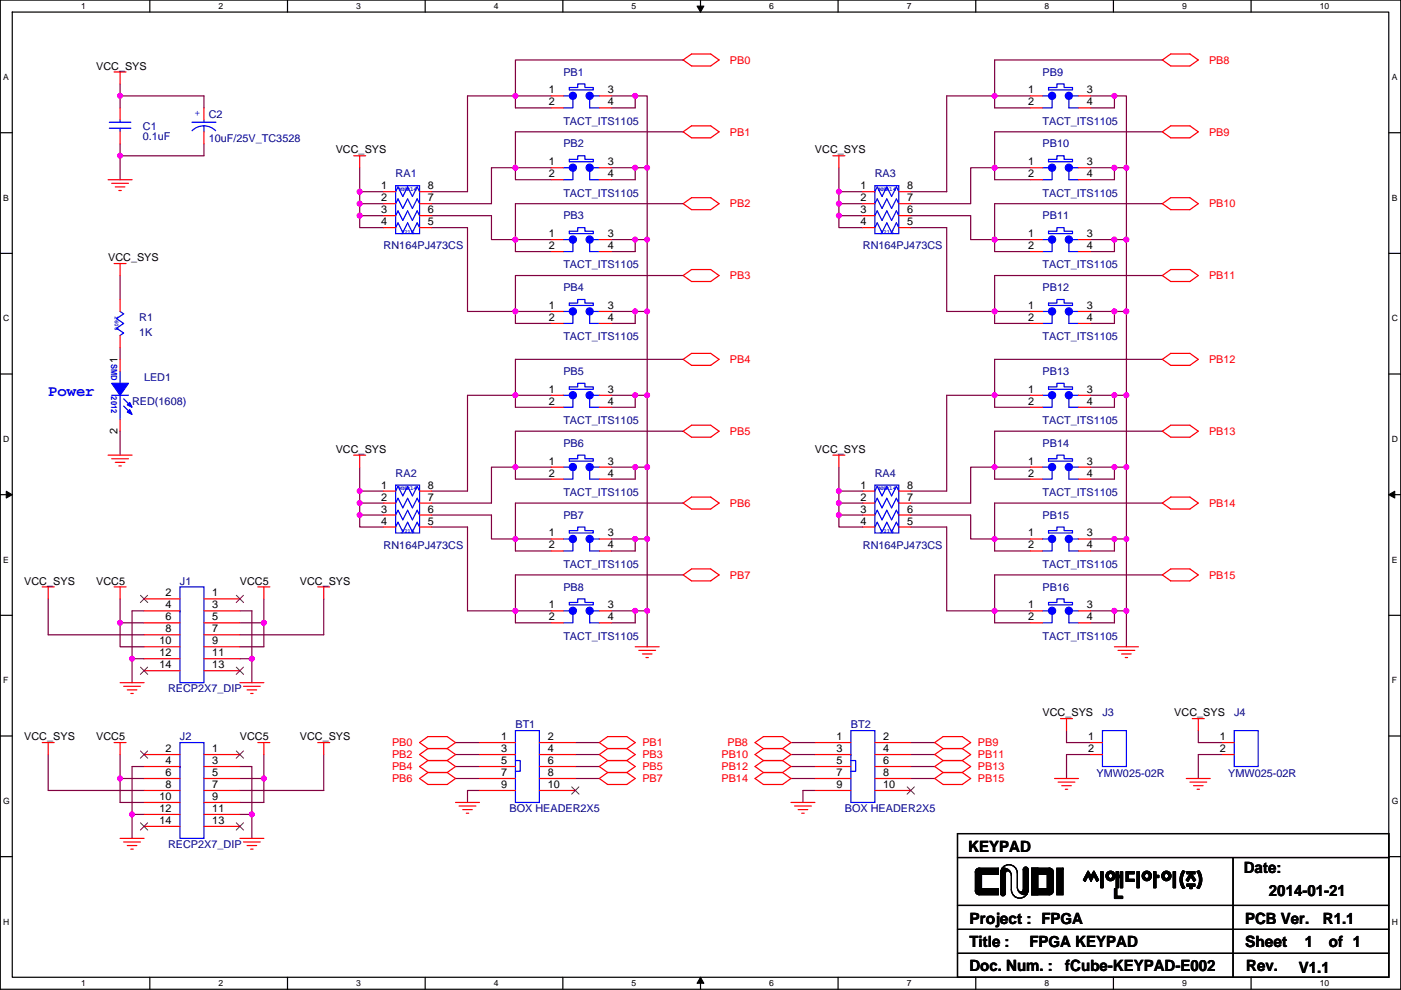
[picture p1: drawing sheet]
<svg xmlns="http://www.w3.org/2000/svg" width="297mm" height="210mm" viewBox="0 0 297 210" stroke-linecap="round" stroke-linejoin="round" font-family="sans-serif">
<path d="M.1 0h296.9v209.8h-296.9zM2.6 2.6h291.8v204.7h-291.8z" fill="none" stroke="#000" stroke-width=".25"/>
<g fill="#fff">
<path d="M17.2 .3h1v2h-1z"/>
<path d="M17.2 207.5h1v2.1h-1z"/>
</g>
<path d="M31.8 0v2.6M31.8 207.3v2.5" fill="none" stroke="#000" stroke-width=".25"/>
<g fill="#fff">
<path d="M46.4 .3h.9v2h-.9z"/>
<path d="M46.4 207.5h.9v2.1h-.9z"/>
</g>
<path d="M61 0v2.6M61 207.3v2.5" fill="none" stroke="#000" stroke-width=".25"/>
<g fill="#fff">
<path d="M75.5 .3h1v2h-1z"/>
<path d="M75.5 207.5h1v2.1h-1z"/>
</g>
<path d="M90.1 0v2.6M90.1 207.3v2.5" fill="none" stroke="#000" stroke-width=".25"/>
<g fill="#fff">
<path d="M104.7 .3h1v2h-1z"/>
<path d="M104.7 207.5h1v2.1h-1z"/>
</g>
<path d="M119.3 0v2.6M119.3 207.3v2.5" fill="none" stroke="#000" stroke-width=".25"/>
<g fill="#fff">
<path d="M133.9 .3h1v2h-1z"/>
<path d="M133.9 207.5h1v2.1h-1z"/>
</g>
<path d="M148.5 0v2.6M148.5 207.3v2.5" fill="none" stroke="#000" stroke-width=".25"/>
<path d="M147.8 1.3h1.4l-.7 1.3zM148.5 207.3l.7 1.3h-1.4z" fill="#000" stroke="#000" stroke-width=".21"/>
<g fill="#fff">
<path d="M163.1 .3h1v2h-1z"/>
<path d="M163.1 207.5h1v2.1h-1z"/>
</g>
<path d="M177.7 0v2.6M177.7 207.3v2.5" fill="none" stroke="#000" stroke-width=".25"/>
<g fill="#fff">
<path d="M192.3 .3h1v2h-1z"/>
<path d="M192.3 207.5h1v2.1h-1z"/>
</g>
<path d="M206.9 0v2.6M206.9 207.3v2.5" fill="none" stroke="#000" stroke-width=".25"/>
<g fill="#fff">
<path d="M221.5 .3h1v2h-1z"/>
<path d="M221.5 207.5h1v2.1h-1z"/>
</g>
<path d="M236.1 0v2.6M236.1 207.3v2.5" fill="none" stroke="#000" stroke-width=".25"/>
<g fill="#fff">
<path d="M250.7 .3h.9v2h-.9z"/>
<path d="M250.7 207.5h.9v2.1h-.9z"/>
</g>
<path d="M265.3 0v2.6M265.3 207.3v2.5" fill="none" stroke="#000" stroke-width=".25"/>
<g fill="#fff">
<path d="M279.8 .3h2v2h-2z"/>
<path d="M279.8 207.5h2v2.1h-2z"/>
<path d="M.7 15.3h1.2v2.1h-1.2z"/>
<path d="M295.1 15.3h1.2v2.1h-1.2z"/>
<path d="M.7 40.9h1.2v2.1h-1.2z"/>
<path d="M295.1 40.9h1.2v2.1h-1.2z"/>
</g>
<path d="M.1 28.2h2.5M294.4 28.2h2.6" fill="none" stroke="#000" stroke-width=".25"/>
<g fill="#fff">
<path d="M.7 66.5h1.3v2.1h-1.3z"/>
<path d="M295.1 66.5h1.3v2.1h-1.3z"/>
</g>
<path d="M.1 53.7h2.5M294.4 53.7h2.6" fill="none" stroke="#000" stroke-width=".25"/>
<g fill="#fff">
<path d="M.7 92.1h1.3v2h-1.3z"/>
<path d="M295.1 92.1h1.3v2h-1.3z"/>
</g>
<path d="M.1 79.3h2.5M294.4 79.3h2.6" fill="none" stroke="#000" stroke-width=".25"/>
<g fill="#fff">
<path d="M.7 117.7h1.2v2h-1.2z"/>
<path d="M295.1 117.7h1.2v2h-1.2z"/>
</g>
<path d="M.1 104.9h2.5M294.4 104.9h2.6" fill="none" stroke="#000" stroke-width=".25"/>
<path d="M1.3 104.2l1.3 .7-1.3 .7zM294.4 104.9l1.3-.7v1.4z" fill="#000" stroke="#000" stroke-width=".21"/>
<g fill="#fff">
<path d="M.7 143.3h1.1v2h-1.1z"/>
<path d="M295.1 143.3h1.1v2h-1.1z"/>
</g>
<path d="M.1 130.5h2.5M294.4 130.5h2.6" fill="none" stroke="#000" stroke-width=".25"/>
<g fill="#fff">
<path d="M.7 168.9h1.4v2h-1.4z"/>
<path d="M295.1 168.9h1.4v2h-1.4z"/>
</g>
<path d="M.1 156.1h2.5M294.4 156.1h2.6" fill="none" stroke="#000" stroke-width=".25"/>
<g fill="#fff">
<path d="M.7 194.5h1.3v2h-1.3z"/>
<path d="M295.1 194.5h1.3v2h-1.3z"/>
</g>
<g fill="none" stroke="#000" stroke-width=".25">
<path d="M203 176.8h91.4v30.5h-91.4zM.1 181.7h2.5M203 192h91.4M203 197.1h91.4M203 181.9h91.4M212.2 185.2a1.77 1.77 0 0 1 1.7-1.8 1.77 1.77 0 0 1 1.8 1.8M212.4 184.2a1.55 1.55 0 0 1 2 1.5M214.1 185l-.1-.2a.49 .49 0 0 0-.5-.1 .49 .49 0 0 0-.3 .5M214.4 185.7v3M214.4 188.7a1.77 1.77 0 0 0 1.8 1.8 1.77 1.77 0 0 0 1.8-1.8M215.7 185.2v3a1.5 1.5 0 0 0 2 1.5M217 188.7a.5 .5 0 0 1-.4 .5 .5 .5 0 0 1-.6-.2"/>
<path d="M261.4 181.9v25.4M294.4 181.7h2.6M203 202.2h91.4"/>
</g>
<g fill="none" stroke="#800040" stroke-width=".25">
<path d="M25.5 17.8v2.5M144.8 12.7h-35.5v7.6h-10.2v20.4h-7.6M246.4 12.7h-35.5v7.6M25.5 20.3h17.7v2.6M25.5 20.3v2.6M25.5 30.5v7.6M43.2 30.5v2.5h-17.7M76.3 35.6v5.1M109.3 35.6h-5.1v7.6h-12.7M109.3 35.6h7.6M109.3 35.6v2.5h7.6M116.9 20.3h-7.6v2.6h7.6"/>
<path d="M129.6 20.3h5.1M129.6 35.6h5.1M134.7 20.3h2.5v15.3M134.7 20.3v2.6h-5.1M134.7 35.6v2.5h-5.1M134.7 35.6h2.5v15.2M144.8 28h-35.5v7.6M177.9 35.6v5.1h5M210.9 20.3h7.6M210.9 35.6h7.6M210.9 35.6v2.5h7.6M210.9 20.3v2.6h7.6"/>
<path d="M210.9 35.6h-5.1v7.6h-12.7M210.9 20.3h-10.2v20.4h-7.6M231.2 35.6h5.1M231.2 20.3h5.1M236.3 35.6v2.5h-5.1M236.3 20.3v2.6h-5.1M236.3 20.3h2.5v15.3M236.3 35.6h2.5M238.8 35.6v15.2M246.4 28h-35.5v7.6M25.5 58.4v5.1M76.3 40.7h5"/>
<path d="M76.3 43.2h5M76.3 45.7h5M76.3 45.7v2.6h5M76.3 40.7v2.5M76.3 43.2v2.5M91.5 45.7h12.7v5.1h5.1M91.5 48.3h7.6v17.8h10.2M109.3 50.8v2.6h7.6M109.3 50.8h7.6M129.6 50.8h5.1M134.7 50.8v2.6h-5.1M134.7 50.8h2.5"/>
<path d="M137.2 50.8v15.3M144.8 43.2h-35.5v7.6M144.8 58.4h-35.5v7.7M177.9 45.7h5M177.9 40.7v2.5h5M177.9 45.7v2.6h5M177.9 43.2v2.5M193.1 45.7h12.7v5.1h5.1M193.1 48.3h7.6v17.8h10.2M210.9 50.8h7.6M210.9 50.8v2.6h7.6M231.2 50.8h5.1"/>
<path d="M236.3 50.8v2.6h-5.1M236.3 50.8h2.5v15.3M246.4 43.2h-35.5v7.6M246.4 58.4h-35.5v7.7M25.5 73.7v2.5M109.3 66.1v2.5h7.6M109.3 66.1h7.6M129.6 66.1h5.1M134.7 66.1v2.5h-5.1M134.7 66.1h2.5v17.7M144.8 76.2h-35.5v7.6M210.9 66.1h7.6"/>
<path d="M210.9 66.1v2.5h7.6M231.2 66.1h5.1M236.3 66.1v2.5h-5.1M236.3 66.1h2.5M238.8 66.1v17.7M246.4 76.2h-35.5v7.6M25.5 91.5v5M76.3 99.1v5.1M109.3 99.1v2.5h7.6M109.3 83.8v2.6h7.6M109.3 83.8h7.6M109.3 99.1h7.6"/>
<path d="M109.3 99.1h-5.1v7.6h-12.7M109.3 83.8h-10.2v20.4h-7.6M129.6 99.1h5.1M129.6 83.8h5.1M134.7 99.1v2.5h-5.1M134.7 83.8v2.6h-5.1M134.7 99.1h2.5M134.7 83.8h2.5v15.3M137.2 99.1v15.2M144.8 91.5h-35.5v7.6M177.9 99.1v5.1h5M210.9 99.1h7.6"/>
<path d="M210.9 83.8v2.6h7.6M210.9 99.1v2.5h7.6M210.9 83.8h7.6M210.9 99.1h-5.1v7.6h-12.7M210.9 83.8h-10.2v20.4h-7.6M231.2 83.8h5.1M231.2 99.1h5.1M236.3 99.1v2.5h-5.1M236.3 83.8v2.6h-5.1M236.3 99.1h2.5M236.3 83.8h2.5v15.3M238.8 99.1v15.2"/>
<path d="M246.4 91.5h-35.5v7.6M76.3 104.2v2.5h5M76.3 106.7v2.5h5M76.3 109.2v2.6h5M76.3 104.2h5M91.5 109.2h12.7v5.1h5.1M91.5 111.8h7.6v17.8h10.2M109.3 114.3v2.6h7.6M109.3 114.3h7.6M129.6 114.3h5.1M134.7 114.3v2.6h-5.1M134.7 114.3h2.5v15.3"/>
<path d="M144.8 106.7h-35.5v7.6M177.9 104.2v2.5h5M177.9 106.7v2.5h5M177.9 109.2v2.6h5M193.1 109.2h12.7v5.1h5.1M193.1 111.8h7.6v17.8h10.2M210.9 114.3v2.6h7.6M210.9 114.3h7.6M231.2 114.3h5.1M236.3 114.3v2.6h-5.1M236.3 114.3h2.5v15.3M246.4 106.7h-35.5v7.6"/>
<path d="M10.2 127v7.6h20.3M25.5 127v5.1h5M25.5 132.1v5.1h5M28 139.7h2.5M28 139.7v5.1M30.5 129.6h-2.5v10.1M50.9 132.1h5M50.9 129.6h2.5v10.1M50.9 139.7h2.5M53.4 139.7v5.1M55.9 132.1v5.1h-5M55.9 127v5.1"/>
<path d="M68.6 127v7.6h-17.7M109.3 129.6v2.5h7.6M109.3 129.6h7.6M129.6 129.6h5.1M134.7 129.6v2.5h-5.1M134.7 129.6h2.5v7.6M144.8 121.9h-35.5v7.7M210.9 129.6v2.5h7.6M210.9 129.6h7.6M231.2 129.6h5.1M236.3 129.6v2.5h-5.1M236.3 129.6h2.5v7.6"/>
<path d="M246.4 121.9h-35.5v7.7M96.6 157.5h5.1M122 157.5h5.1M167.7 157.5h5.1M193.1 157.5h5.1M226.1 155v2.5h5.1M254.1 155v2.5h5M10.2 160v7.7h20.3M25.5 165.1v5.1h5M25.5 160v5.1M25.5 165.1h5M28 172.7h2.5"/>
<path d="M28 172.7v5.1M30.5 162.6h-2.5v10.1M50.9 165.1h5M50.9 172.7h2.5M50.9 162.6h2.5v10.1M53.4 172.7v5.1M55.9 165.1v5.1h-5M55.9 160v5.1M68.6 160v7.7h-17.7M96.6 160h5.1M96.6 162.6h5.1M96.6 165.1h5.1"/>
<path d="M101.7 167.7h-2.6v2.5M122 165.1h5.1M122 160h5.1M122 162.6h5.1M167.7 162.6h5.1M167.7 160h5.1M167.7 165.1h5.1M172.8 167.7h-2.6v2.5M193.1 165.1h5.1M193.1 162.6h5.1M193.1 160h5.1M231.2 160h-5.1v5.1"/>
<path d="M259.1 160h-5v5.1"/>
</g>
<g fill="#f0f" stroke="#f0f" stroke-width=".25">
<circle cx="25.4" cy="20.3" r=".5"/>
<circle cx="25.4" cy="33" r=".5"/>
<circle cx="134.7" cy="66" r=".5"/>
<circle cx="134.7" cy="50.8" r=".5"/>
<circle cx="134.7" cy="20.3" r=".5"/>
<circle cx="134.7" cy="35.6" r=".5"/>
<circle cx="134.7" cy="129.5" r=".5"/>
<circle cx="134.7" cy="114.3" r=".5"/>
<circle cx="134.7" cy="83.8" r=".5"/>
<circle cx="236.3" cy="50.8" r=".5"/>
<circle cx="236.3" cy="20.3" r=".5"/>
<circle cx="236.3" cy="129.5" r=".5"/>
<circle cx="236.3" cy="114.3" r=".5"/>
<circle cx="236.3" cy="83.8" r=".5"/>
<circle cx="76.2" cy="40.6" r=".5"/>
<circle cx="76.2" cy="43.2" r=".5"/>
<circle cx="76.2" cy="45.7" r=".5"/>
<circle cx="109.3" cy="20.3" r=".5"/>
<circle cx="76.2" cy="104.1" r=".5"/>
<circle cx="76.2" cy="109.2" r=".5"/>
<circle cx="76.2" cy="106.7" r=".5"/>
<circle cx="177.8" cy="43.2" r=".5"/>
<circle cx="177.8" cy="40.6" r=".5"/>
<circle cx="177.8" cy="45.7" r=".5"/>
<circle cx="210.9" cy="50.8" r=".5"/>
<circle cx="210.9" cy="129.5" r=".5"/>
<circle cx="177.8" cy="104.1" r=".5"/>
<circle cx="177.8" cy="109.2" r=".5"/>
<circle cx="177.8" cy="106.7" r=".5"/>
<circle cx="137.2" cy="35.6" r=".5"/>
<circle cx="137.2" cy="129.5" r=".5"/>
<circle cx="134.7" cy="99.1" r=".5"/>
<circle cx="137.2" cy="99.1" r=".5"/>
<circle cx="137.2" cy="114.3" r=".5"/>
<circle cx="137.2" cy="83.8" r=".5"/>
<circle cx="137.2" cy="66" r=".5"/>
<circle cx="137.2" cy="50.8" r=".5"/>
<circle cx="238.8" cy="35.6" r=".5"/>
<circle cx="238.8" cy="129.5" r=".5"/>
<circle cx="236.3" cy="99.1" r=".5"/>
<circle cx="238.8" cy="99.1" r=".5"/>
<circle cx="238.8" cy="114.3" r=".5"/>
<circle cx="236.3" cy="66" r=".5"/>
<circle cx="238.8" cy="83.8" r=".5"/>
<circle cx="238.8" cy="50.8" r=".5"/>
<circle cx="238.8" cy="66" r=".5"/>
<circle cx="236.3" cy="35.6" r=".5"/>
<circle cx="109.3" cy="50.8" r=".5"/>
<circle cx="109.3" cy="66" r=".5"/>
<circle cx="109.3" cy="83.8" r=".5"/>
<circle cx="109.3" cy="99.1" r=".5"/>
<circle cx="109.3" cy="114.3" r=".5"/>
<circle cx="109.3" cy="129.5" r=".5"/>
<circle cx="109.3" cy="35.6" r=".5"/>
<circle cx="210.9" cy="20.3" r=".5"/>
<circle cx="210.9" cy="35.6" r=".5"/>
<circle cx="210.9" cy="66" r=".5"/>
<circle cx="210.9" cy="83.8" r=".5"/>
<circle cx="210.9" cy="99.1" r=".5"/>
<circle cx="210.9" cy="114.3" r=".5"/>
<circle cx="28" cy="139.7" r=".5"/>
<circle cx="53.4" cy="139.7" r=".5"/>
<circle cx="55.9" cy="132.1" r=".5"/>
<circle cx="25.4" cy="132.1" r=".5"/>
<circle cx="53.4" cy="172.7" r=".5"/>
<circle cx="28" cy="172.7" r=".5"/>
<circle cx="55.9" cy="165.1" r=".5"/>
<circle cx="25.4" cy="165.1" r=".5"/>
</g>
<g fill="none" stroke="#f00" stroke-width=".25">
<path d="M24.2 15.3h2.5M25.5 15.3v2.5M144.8 12.7l1.8-1.2h4.1l1.8 1.2-1.8 1.3h-4.1zM246.4 12.7l1.8-1.2h4.1l1.8 1.2-1.8 1.3h-4.1zM22.9 38.1h5.1M23.7 38.9h3.5M24.4 39.6h2.1M25.5 22.9v2.5M25.5 28v2.5M43.2 22.9v2.5M43.2 28v2.5M75 33h2.5"/>
<path d="M76.3 33v2.6M116.9 35.6h2.5M116.9 38.1h2.5M116.9 20.3h2.5M116.9 22.9h2.5M127.1 35.6h2.5M127.1 38.1h2.5M127.1 20.3h2.5M127.1 22.9h2.5M144.8 28l1.8-1.3h4.1l1.8 1.3-1.8 1.2h-4.1zM176.6 33h2.5M177.9 33v2.6"/>
<path d="M218.5 35.6h2.5M218.5 38.1h2.5M218.5 20.3h2.5M218.5 22.9h2.5M228.7 35.6h2.5M228.7 38.1h2.5M228.7 20.3h2.5M228.7 22.9h2.5M246.4 28l1.8-1.3h4.1l1.8 1.3-1.8 1.2h-4.1zM24.2 55.9h2.5M25.2 40.4h.5M25.5 55.9v2.5"/>
<path d="M81.3 40.7h2.6M81.3 43.2h2.6M81.3 45.7h2.6M81.3 48.3h2.6M89 48.3h2.5M89 45.7h2.5M89 43.2h2.5M89 40.7h2.5M116.9 50.8h2.5M116.9 53.4h2.5M127.1 50.8h2.5M127.1 53.4h2.5"/>
<path d="M144.8 43.2l1.8-1.3h4.1l1.8 1.3-1.8 1.3h-4.1zM144.8 58.4l1.8-1.2h4.1l1.8 1.2-1.8 1.3h-4.1zM182.9 40.7h2.6M182.9 43.2h2.6M182.9 45.7h2.6M182.9 48.3h2.6M190.6 48.3h2.5M190.6 45.7h2.5M190.6 43.2h2.5M190.6 40.7h2.5M218.5 50.8h2.5M218.5 53.4h2.5"/>
<path d="M228.7 50.8h2.5M228.7 53.4h2.5M246.4 43.2l1.8-1.3h4.1l1.8 1.3-1.8 1.3h-4.1zM246.4 58.4l1.8-1.2h4.1l1.8 1.2-1.8 1.3h-4.1zM25.5 76.2v2.6M25.5 63.5v2.6M25.5 71.1v2.6M116.9 66.1h2.5M116.9 68.6h2.5M127.1 66.1h2.5M127.1 68.6h2.5M144.8 76.2l1.8-1.2h4.1l1.8 1.2-1.8 1.3h-4.1z"/>
<path d="M218.5 66.1h2.5M218.5 68.6h2.5M228.7 66.1h2.5M228.7 68.6h2.5M246.4 76.2l1.8-1.2h4.1l1.8 1.2-1.8 1.3h-4.1zM22.9 96.5h5.1M23.7 97.3h3.5M24.4 98.1h2.1M25.2 98.8h.5M25.5 88.9v2.6M75 96.5h2.5M76.3 96.5v2.6"/>
<path d="M116.9 83.8h2.5M116.9 86.4h2.5M116.9 99.1h2.5M127.1 83.8h2.5M127.1 86.4h2.5M127.1 99.1h2.5M144.8 91.5l1.8-1.3h4.1l1.8 1.3-1.8 1.2h-4.1zM176.6 96.5h2.5M177.9 96.5v2.6M218.5 99.1h2.5M218.5 83.8h2.5M218.5 86.4h2.5"/>
<path d="M228.7 99.1h2.5M228.7 83.8h2.5M228.7 86.4h2.5M246.4 91.5l1.8-1.3h4.1l1.8 1.3-1.8 1.2h-4.1zM81.3 104.2h2.6M81.3 106.7h2.6M81.3 109.2h2.6M81.3 111.8h2.6M89 111.8h2.5M89 109.2h2.5M89 106.7h2.5M89 104.2h2.5"/>
<path d="M116.9 114.3h2.5M116.9 116.9h2.5M116.9 101.6h2.5M127.1 114.3h2.5M127.1 116.9h2.5M127.1 101.6h2.5M144.8 106.7l1.8-1.3h4.1l1.8 1.3-1.8 1.3h-4.1zM182.9 104.2h2.6M182.9 106.7h2.6M182.9 109.2h2.6M182.9 111.8h2.6M190.6 111.8h2.5"/>
<path d="M190.6 109.2h2.5M190.6 106.7h2.5M190.6 104.2h2.5M218.5 114.3h2.5M218.5 116.9h2.5M218.5 101.6h2.5M228.7 114.3h2.5M228.7 116.9h2.5M228.7 101.6h2.5M246.4 106.7l1.8-1.3h4.1l1.8 1.3-1.8 1.3h-4.1zM9 124.5h2.5M10.2 124.5v2.5"/>
<path d="M24.2 124.5h2.5M25.5 124.5v2.5M30.5 127h7.7M30.5 129.6h7.7M30.5 132.1h7.7M30.5 134.6h7.7M30.5 137.2h7.7M30.5 139.7h7.7M43.2 127h7.7M43.2 129.6h7.7M43.2 132.1h7.7M43.2 134.6h7.7"/>
<path d="M43.2 137.2h7.7M43.2 139.7h7.7M54.7 124.5h2.5M55.9 124.5v2.5M67.4 124.5h2.5M68.6 124.5v2.5M116.9 129.6h2.5M116.9 132.1h2.5M127.1 129.6h2.5M127.1 132.1h2.5M134.7 137.2h5.1M135.4 137.9h3.6"/>
<path d="M136.2 138.7h2M137 139.5h.5M144.8 121.9l1.8-1.2h4.1l1.8 1.2-1.8 1.3h-4.1zM218.5 129.6h2.5M218.5 132.1h2.5M228.7 129.6h2.5M228.7 132.1h2.5M236.3 137.2h5.1M237 137.9h3.6M237.8 138.7h2M238.6 139.5h.5M246.4 121.9l1.8-1.2h4.1l1.8 1.2-1.8 1.3h-4.1z"/>
<path d="M9 157.5h2.5M10.2 157.5v2.5M24.2 157.5h2.5M25.5 144.8h5M25.5 157.5v2.5M26.2 145.6h3.6M27 146.3h2M27.7 147.1h.6M30.5 142.3h7.7M43.2 142.3h7.7M50.9 144.8h5M51.6 145.6h3.6"/>
<path d="M52.4 146.3h2M53.1 147.1h.6M54.7 157.5h2.5M55.9 157.5v2.5M67.4 157.5h2.5M68.6 157.5v2.5M90.7 158.8h4.1M90.7 158.8l-1.7-1.3 1.7-1.3h4.1l1.8 1.3-1.8 1.3M90.7 158.8l-1.7 1.2 1.7 1.3M94.8 158.8l1.8 1.2-1.8 1.3M101.7 157.5h7.6M114.4 157.5h7.6"/>
<path d="M128.8 158.8h4.1M128.8 158.8l-1.7-1.3 1.7-1.3h4.1l1.8 1.3-1.8 1.3M128.8 158.8l-1.7 1.2 1.7 1.3M132.9 158.8l1.8 1.2-1.8 1.3M161.9 158.8l-1.8-1.3 1.8-1.3h4l1.8 1.3-1.8 1.3M161.9 158.8l-1.8 1.2 1.8 1.3M161.9 158.8h4M165.9 158.8l1.8 1.2-1.8 1.3M172.8 157.5h7.6M185.5 157.5h7.6M200 158.8h4M200 158.8l-1.8-1.3 1.8-1.3h4l1.8 1.3-1.8 1.3"/>
<path d="M200 158.8l-1.8 1.2 1.8 1.3M204 158.8l1.8 1.2-1.8 1.3M224.9 152.4h2.5M226.1 152.4v2.6M231.2 157.5h2.5M252.8 152.4h2.5M254.1 152.4v2.6M259.1 157.5h2.6M25.5 177.8h5M26.2 178.6h3.6M27 179.3h2M30.5 160h7.7"/>
<path d="M30.5 162.6h7.7M30.5 165.1h7.7M30.5 167.7h7.7M30.5 170.2h7.7M30.5 172.7h7.7M30.5 175.3h7.7M43.2 160h7.7M43.2 162.6h7.7M43.2 165.1h7.7M43.2 167.7h7.7M43.2 170.2h7.7M43.2 172.7h7.7"/>
<path d="M43.2 175.3h7.7M50.9 177.8h5M51.6 178.6h3.6M52.4 179.3h2M90.7 161.3h4.1M90.7 163.9h4.1M90.7 161.3l-1.7 1.3 1.7 1.3M90.7 163.9l-1.7 1.2 1.7 1.3h4.1l1.8-1.3-1.8-1.2M94.8 161.3l1.8 1.3-1.8 1.3M96.6 170.2h5.1M97.3 171h3.6M98.1 171.7h2"/>
<path d="M98.9 172.5h.5M101.7 160h7.6M101.7 162.6h7.6M101.7 165.1h7.6M101.7 167.7h7.6M114.4 160h7.6M114.4 162.6h7.6M114.4 165.1h7.6M114.4 167.7h7.6M128.8 161.3h4.1M128.8 163.9h4.1M128.8 161.3l-1.7 1.3 1.7 1.3"/>
<path d="M128.8 163.9l-1.7 1.2 1.7 1.3h4.1l1.8-1.3-1.8-1.2M132.9 161.3l1.8 1.3-1.8 1.3M161.9 161.3l-1.8 1.3 1.8 1.3M161.9 163.9l-1.8 1.2 1.8 1.3h4l1.8-1.3-1.8-1.2M161.9 161.3h4M161.9 163.9h4M165.9 161.3l1.8 1.3-1.8 1.3M167.7 170.2h5.1M168.5 171h3.5M169.2 171.7h2.1M170 172.5h.5M172.8 160h7.6"/>
<path d="M172.8 162.6h7.6M172.8 165.1h7.6M172.8 167.7h7.6M185.5 160h7.6M185.5 162.6h7.6M185.5 165.1h7.6M185.5 167.7h7.6M200 161.3h4M200 163.9h4M200 161.3l-1.8 1.3 1.8 1.3M200 163.9l-1.8 1.2 1.8 1.3h4l1.8-1.3-1.8-1.2M204 161.3l1.8 1.3-1.8 1.3"/>
<path d="M223.6 165.1h5.1M224.3 165.9h3.6M225.1 166.6h2M225.9 167.4h.5M231.2 160h2.5M251.5 165.1h5.1M252.3 165.9h3.5M253 166.6h2.1M253.8 167.4h.5M259.1 160h2.6M27.7 180.1h.6M53.1 180.1h.6"/>
</g>
<g fill="#000" stroke="#000" stroke-width=".25">
<path d="M206.8 184.9v4.1h1.3v-4.1z" fill-rule="evenodd"/>
<path d="M206.8 184.9v4.1h1.3v-4.1z" fill-rule="evenodd"/>
<path d="M206.8 184.9v4.1h1.3v-4.1z" fill-rule="evenodd"/>
<path d="M207.6 184.2v1.2h4v-1.2z" fill-rule="evenodd"/>
<path d="M207.6 188.5v1.3h4v-1.3z" fill-rule="evenodd"/>
<path d="M207.6 184.2v1.2h4v-1.2z" fill-rule="evenodd"/>
<path d="M207.6 188.5v1.3h4v-1.3z" fill-rule="evenodd"/>
<path d="M207.6 184.2v1.2h4v-1.2z" fill-rule="evenodd"/>
<path d="M207.6 188.5v1.3h4v-1.3z" fill-rule="evenodd"/>
<path d="M212.2 185h.1v.1h-.1z" fill-rule="evenodd"/>
<path d="M212.2 184.7h.1v.2h-.1z" fill-rule="evenodd"/>
<path d="M212.2 185h.1v.1h-.1z" fill-rule="evenodd"/>
<path d="M212.2 184.7h.1v.2h-.1z" fill-rule="evenodd"/>
<path d="M212.2 185h.1v.1h-.1z" fill-rule="evenodd"/>
<path d="M212.2 184.7h.1v.2h-.1z" fill-rule="evenodd"/>
<path d="M212.4 185h.2v.1h-.2z" fill-rule="evenodd"/>
<path d="M212.4 184.7h.2v.2h-.2z" fill-rule="evenodd"/>
<path d="M212.4 184.5h.2v.1h-.2z" fill-rule="evenodd"/>
<path d="M212.4 184.2h.2v.2h-.2z" fill-rule="evenodd"/>
<path d="M212.4 185h.2v.1h-.2z" fill-rule="evenodd"/>
<path d="M212.4 184.7h.2v.2h-.2z" fill-rule="evenodd"/>
<path d="M212.4 184.5h.2v.1h-.2z" fill-rule="evenodd"/>
<path d="M212.4 184.2h.2v.2h-.2z" fill-rule="evenodd"/>
<path d="M212.4 185h.2v.1h-.2z" fill-rule="evenodd"/>
<path d="M212.4 184.7h.2v.2h-.2z" fill-rule="evenodd"/>
<path d="M212.4 184.5h.2v.1h-.2z" fill-rule="evenodd"/>
<path d="M212.4 184.2h.2v.2h-.2z" fill-rule="evenodd"/>
<path d="M212.7 185h.2v.1h-.2z" fill-rule="evenodd"/>
<path d="M212.7 184.7h.2v.2h-.2z" fill-rule="evenodd"/>
<path d="M212.7 184.5h.2v.1h-.2z" fill-rule="evenodd"/>
<path d="M212.7 184.2h.2v.2h-.2z" fill-rule="evenodd"/>
<path d="M212.7 185h.2v.1h-.2z" fill-rule="evenodd"/>
<path d="M212.7 184.7h.2v.2h-.2z" fill-rule="evenodd"/>
<path d="M212.7 184.5h.2v.1h-.2z" fill-rule="evenodd"/>
<path d="M212.7 184.2h.2v.2h-.2z" fill-rule="evenodd"/>
<path d="M212.7 185h.2v.1h-.2z" fill-rule="evenodd"/>
<path d="M212.7 184.7h.2v.2h-.2z" fill-rule="evenodd"/>
<path d="M212.7 184.5h.2v.1h-.2z" fill-rule="evenodd"/>
<path d="M212.7 184.2h.2v.2h-.2z" fill-rule="evenodd"/>
<path d="M212.9 185h.2v.1h-.2z" fill-rule="evenodd"/>
<path d="M212.9 184.7h.2v.2h-.2z" fill-rule="evenodd"/>
<path d="M212.9 184.5h.2v.1h-.2z" fill-rule="evenodd"/>
<path d="M212.9 184.2h.2v.2h-.2z" fill-rule="evenodd"/>
<path d="M212.9 185h.2v.1h-.2z" fill-rule="evenodd"/>
<path d="M212.9 184.7h.2v.2h-.2z" fill-rule="evenodd"/>
<path d="M212.9 184.5h.2v.1h-.2z" fill-rule="evenodd"/>
<path d="M212.9 184.2h.2v.2h-.2z" fill-rule="evenodd"/>
<path d="M212.9 185h.2v.1h-.2z" fill-rule="evenodd"/>
<path d="M212.9 184.7h.2v.2h-.2z" fill-rule="evenodd"/>
<path d="M212.9 184.5h.2v.1h-.2z" fill-rule="evenodd"/>
<path d="M212.9 184.2h.2v.2h-.2z" fill-rule="evenodd"/>
<path d="M212.1 185.2v4.3h1.1v-4.3z" fill-rule="evenodd"/>
<path d="M212.1 185.2v4.3h1.1v-4.3z" fill-rule="evenodd"/>
<path d="M212.1 185.2v4.3h1.1v-4.3z" fill-rule="evenodd"/>
<path d="M213.2 184.5h.2v.1h-.2z" fill-rule="evenodd"/>
<path d="M213.2 184.5h.2v.1h-.2z" fill-rule="evenodd"/>
<path d="M213.2 184.5h.2v.1h-.2z" fill-rule="evenodd"/>
<path d="M213.4 184.5h.2v.1h-.2z" fill-rule="evenodd"/>
<path d="M213.4 184.5h.2v.1h-.2z" fill-rule="evenodd"/>
<path d="M213.4 184.5h.2v.1h-.2z" fill-rule="evenodd"/>
<path d="M216.5 189.3h.2v.1h-.2z" fill-rule="evenodd"/>
<path d="M216.5 189.3h.2v.1h-.2z" fill-rule="evenodd"/>
<path d="M216.5 189.3h.2v.1h-.2z" fill-rule="evenodd"/>
<path d="M216.8 189.3h.1v.1h-.1z" fill-rule="evenodd"/>
<path d="M216.8 189.3h.1v.1h-.1z" fill-rule="evenodd"/>
<path d="M216.8 189.3h.1v.1h-.1z" fill-rule="evenodd"/>
<path d="M217 189.3h.2v.1h-.2z" fill-rule="evenodd"/>
<path d="M217 189h.2v.2h-.2z" fill-rule="evenodd"/>
<path d="M217 188.8h.2v.1h-.2z" fill-rule="evenodd"/>
<path d="M217 189.5h.2v.2h-.2z" fill-rule="evenodd"/>
<path d="M217 189.3h.2v.1h-.2z" fill-rule="evenodd"/>
<path d="M217 189h.2v.2h-.2z" fill-rule="evenodd"/>
<path d="M217 188.8h.2v.1h-.2z" fill-rule="evenodd"/>
<path d="M217 189.5h.2v.2h-.2z" fill-rule="evenodd"/>
<path d="M217 189.3h.2v.1h-.2z" fill-rule="evenodd"/>
<path d="M217 189h.2v.2h-.2z" fill-rule="evenodd"/>
<path d="M217 188.8h.2v.1h-.2z" fill-rule="evenodd"/>
<path d="M217 189.5h.2v.2h-.2z" fill-rule="evenodd"/>
<path d="M217.3 189.3h.1v.1h-.1z" fill-rule="evenodd"/>
<path d="M217.3 189h.1v.2h-.1z" fill-rule="evenodd"/>
<path d="M217.3 188.8h.1v.1h-.1z" fill-rule="evenodd"/>
<path d="M217.3 189.5h.1v.2h-.1z" fill-rule="evenodd"/>
<path d="M217.3 189.3h.1v.1h-.1z" fill-rule="evenodd"/>
<path d="M217.3 189h.1v.2h-.1z" fill-rule="evenodd"/>
<path d="M217.3 188.8h.1v.1h-.1z" fill-rule="evenodd"/>
<path d="M217.3 189.5h.1v.2h-.1z" fill-rule="evenodd"/>
<path d="M217.3 189.3h.1v.1h-.1z" fill-rule="evenodd"/>
<path d="M217.3 189h.1v.2h-.1z" fill-rule="evenodd"/>
<path d="M217.3 188.8h.1v.1h-.1z" fill-rule="evenodd"/>
<path d="M217.3 189.5h.1v.2h-.1z" fill-rule="evenodd"/>
<path d="M217.5 189.3h.2v.1h-.2z" fill-rule="evenodd"/>
<path d="M217.5 189h.2v.2h-.2z" fill-rule="evenodd"/>
<path d="M217.5 188.8h.2v.1h-.2z" fill-rule="evenodd"/>
<path d="M217.5 189.5h.2v.2h-.2z" fill-rule="evenodd"/>
<path d="M217.5 189.3h.2v.1h-.2z" fill-rule="evenodd"/>
<path d="M217.5 189h.2v.2h-.2z" fill-rule="evenodd"/>
<path d="M217.5 188.8h.2v.1h-.2z" fill-rule="evenodd"/>
<path d="M217.5 189.5h.2v.2h-.2z" fill-rule="evenodd"/>
<path d="M217.5 189.3h.2v.1h-.2z" fill-rule="evenodd"/>
<path d="M217.5 189h.2v.2h-.2z" fill-rule="evenodd"/>
<path d="M217.5 188.8h.2v.1h-.2z" fill-rule="evenodd"/>
<path d="M217.5 189.5h.2v.2h-.2z" fill-rule="evenodd"/>
<path d="M217.8 188.8h.1v.1h-.1z" fill-rule="evenodd"/>
<path d="M217.8 189h.1v.2h-.1z" fill-rule="evenodd"/>
<path d="M217.8 188.8h.1v.1h-.1z" fill-rule="evenodd"/>
<path d="M217.8 189h.1v.2h-.1z" fill-rule="evenodd"/>
<path d="M217.8 188.8h.1v.1h-.1z" fill-rule="evenodd"/>
<path d="M217.8 189h.1v.2h-.1z" fill-rule="evenodd"/>
<path d="M217 184.4v4.3h1v-4.3z" fill-rule="evenodd"/>
<path d="M217 184.4v4.3h1v-4.3z" fill-rule="evenodd"/>
<path d="M217 184.4v4.3h1v-4.3z" fill-rule="evenodd"/>
<path d="M218.8 184.2v5.6h1.2v-5.6z" fill-rule="evenodd"/>
<path d="M218.8 184.2v5.6h1.2v-5.6z" fill-rule="evenodd"/>
<path d="M218.8 184.2v5.6h1.2v-5.6z" fill-rule="evenodd"/>
<path d="M218.8 184.2v1.2h3.8v-1.2z" fill-rule="evenodd"/>
<path d="M218.8 188.5v1.3h3.8v-1.3z" fill-rule="evenodd"/>
<path d="M218.8 184.2v1.2h3.8v-1.2z" fill-rule="evenodd"/>
<path d="M218.8 188.5v1.3h3.8v-1.3z" fill-rule="evenodd"/>
<path d="M218.8 184.2v1.2h3.8v-1.2z" fill-rule="evenodd"/>
<path d="M218.8 188.5v1.3h3.8v-1.3z" fill-rule="evenodd"/>
<path d="M222.1 184.9v4.1h1.2v-4.1z" fill-rule="evenodd"/>
<path d="M222.1 184.9v4.1h1.2v-4.1z" fill-rule="evenodd"/>
<path d="M222.1 184.9v4.1h1.2v-4.1z" fill-rule="evenodd"/>
<path d="M224.1 184.2v5.6h1.3v-5.6z" fill-rule="evenodd"/>
<path d="M224.1 184.2v5.6h1.3v-5.6z" fill-rule="evenodd"/>
<path d="M224.1 184.2v5.6h1.3v-5.6z" fill-rule="evenodd"/>
<circle cx="207.6" cy="189" r=".76"/>
<circle cx="207.6" cy="184.9" r=".76"/>
<circle cx="212.6" cy="189.5" r=".5"/>
<circle cx="217.5" cy="184.4" r=".5"/>
<circle cx="222.5" cy="189" r=".76"/>
<circle cx="222.5" cy="184.9" r=".76"/>
</g>
<g fill="none" stroke="#00f" stroke-width=".25">
<path d="M120.7 18.6h1.8v-.8h1.5v.8h1.8v.5h-5.1zM222.3 18.6h1.8v-.8h1.5v.8h1.8v.5h-5.1zM23.2 27.2h4.5M23.2 25.9h4.5M25.5 25.4v.5M25.5 27.2v.8M40.7 25.9h5.1M40.7 27.7a3.5 3.5 0 0 1 5 0M43.2 26.7v1.3M43.2 25.4v.5M83.9 39.4h5.1v10.2h-5.1zM119.4 35.6h1.3"/>
<path d="M119.4 20.3h1.3M120.7 33.8h1.8v-.8h1.5v.8h1.8v.5h-5.1zM121.5 36.3v1.8h-2.1M121.5 21.1v1.8h-2.1M125 36.3v1.8h2.1M125 21.1v1.8h2.1M125.8 35.6h1.3M125.8 20.3h1.3M185.5 39.4h5.1v10.2h-5.1zM221 35.6h1.3M221 20.3h1.3M222.3 33.8h1.8v-.8h1.5v.8h1.8v.5h-5.1z"/>
<path d="M223.1 36.3v1.8h-2.1M223.1 21.1v1.8h-2.1M226.6 36.3v1.8h2.1M226.6 21.1v1.8h2.1M227.4 35.6h1.3M227.4 20.3h1.3M83.9 40.7l.5-1.1 1 2.1 1-2.1 1 2.1 1.1-2.1 .5 1.1M83.9 43.2l.5-1 1 2 1-2 1 2 1.1-2 .5 1M83.9 45.7l.5-1 1 2.1 1-2.1 1 2.1 1.1-2.1 .5 1M83.9 48.3l.5-1 1 2 1-2 1 2 1.1-2 .5 1M119.4 50.8h1.3M120.7 49h1.8v-.7h1.5v.7h1.8v.6h-5.1z"/>
<path d="M121.5 51.6v1.8h-2.1M125 51.6v1.8h2.1M125.8 50.8h1.3M185.5 40.7l.5-1.1 1 2.1 1-2.1 1 2.1 1.1-2.1 .5 1.1M185.5 43.2l.5-1 1 2 1-2 1 2 1.1-2 .5 1M185.5 45.7l.5-1 1 2.1 1-2.1 1 2.1 1.1-2.1 .5 1M185.5 48.3l.5-1 1 2 1-2 1 2 1.1-2 .5 1M221 50.8h1.3M222.3 49h1.8v-.7h1.5v.7h1.8v.6h-5.1zM223.1 51.6v1.8h-2.1M226.6 51.6v1.8h2.1M227.4 50.8h1.3"/>
<path d="M25.5 78.8v2.5M25.5 66.1l.7 .5-1.5 1 1.5 1-1.5 1 1.5 1-.7 .5M119.4 66.1h1.3M120.7 64.3h1.8v-.8h1.5v.8h1.8v.5h-5.1zM121.5 66.8v1.8h-2.1M125 66.8v1.8h2.1M125.8 66.1h1.3M221 66.1h1.3M222.3 64.3h1.8v-.8h1.5v.8h1.8v.5h-5.1zM223.1 66.8v1.8h-2.1M226.6 66.8v1.8h2.1M227.4 66.1h1.3"/>
<path d="M23.7 83.8h3.5M25.5 83.8v5.1M26.2 84.6l1.5 1.5M26.2 86.1l1.5 1.6M119.4 83.8h1.3M119.4 99.1h1.3M120.7 82.1h1.8v-.8h1.5v.8h1.8v.5h-5.1zM120.7 97.3h1.8v-.8h1.5v.8h1.8v.5h-5.1zM121.5 84.6v1.8h-2.1M121.5 99.8v1.8h-2.1M125 84.6v1.8h2.1M125 99.8v1.8h2.1"/>
<path d="M125.8 83.8h1.3M125.8 99.1h1.3M221 99.1h1.3M221 83.8h1.3M222.3 97.3h1.8v-.8h1.5v.8h1.8v.5h-5.1zM222.3 82.1h1.8v-.8h1.5v.8h1.8v.5h-5.1zM223.1 99.8v1.8h-2.1M223.1 84.6v1.8h-2.1M226.6 99.8v1.8h2.1M226.6 84.6v1.8h2.1M227.4 99.1h1.3M227.4 83.8h1.3"/>
<path d="M83.9 104.2l.5-1.1 1 2.1 1-2.1 1 2.1 1.1-2.1 .5 1.1M83.9 102.9h5.1v10.2h-5.1zM83.9 106.7l.5-1 1 2 1-2 1 2 1.1-2 .5 1M83.9 109.2l.5-1 1 2.1 1-2.1 1 2.1 1.1-2.1 .5 1M83.9 111.8l.5-1 1 2 1-2 1 2 1.1-2 .5 1M119.4 114.3h1.3M120.7 112.5h1.8v-.7h1.5v.7h1.8v.6h-5.1zM121.5 115.1v1.8h-2.1M125 115.1v1.8h2.1M125.8 114.3h1.3M185.5 102.9h5.1v10.2h-5.1zM185.5 104.2l.5-1.1 1 2.1 1-2.1 1 2.1 1.1-2.1 .5 1.1"/>
<path d="M185.5 106.7l.5-1 1 2 1-2 1 2 1.1-2 .5 1M185.5 109.2l.5-1 1 2.1 1-2.1 1 2.1 1.1-2.1 .5 1M185.5 111.8l.5-1 1 2 1-2 1 2 1.1-2 .5 1M221 114.3h1.3M222.3 112.5h1.8v-.7h1.5v.7h1.8v.6h-5.1zM223.1 115.1v1.8h-2.1M226.6 115.1v1.8h2.1M227.4 114.3h1.3M38.2 124.5h5v20.3h-5zM38.2 129.6h.1M119.4 129.6h1.3M120.7 127.8h1.8v-.8h1.5v.8h1.8v.5h-5.1z"/>
<path d="M121.5 130.3v1.8h-2.1M125 130.3v1.8h2.1M125.8 129.6h1.3M221 129.6h1.3M222.3 127.8h1.8v-.8h1.5v.8h1.8v.5h-5.1zM223.1 130.3v1.8h-2.1M226.6 130.3v1.8h2.1M227.4 129.6h1.3M38.2 157.5h5v20.3h-5zM109.3 155h5.1v15.2h-5.1zM180.4 155h5.1v15.2h-5.1zM233.7 155h5.1v7.6h-5.1z"/>
<path d="M261.7 155h5.1v7.6h-5.1zM38.2 162.6h.1M109.3 160h.1M109.3 161.3h1v2.3h-1M180.4 160h.1M180.4 161.3h1v2.3h-1"/>
</g>
<g fill="#00f" stroke="#00f" stroke-width=".25">
<path d="M23.7 81.3h3.5l-1.7 2.5z" fill-rule="evenodd"/>
<path d="M27.5 86.9l.5 1-1-.5z" fill-rule="evenodd"/>
<path d="M27.5 85.4l.5 1-1-.5z" fill-rule="evenodd"/>
<circle cx="223.1" cy="114.3" r=".76"/>
<circle cx="226.6" cy="114.3" r=".76"/>
<circle cx="121.5" cy="50.8" r=".76"/>
<circle cx="125" cy="50.8" r=".76"/>
<circle cx="121.5" cy="129.5" r=".76"/>
<circle cx="125" cy="129.5" r=".76"/>
<circle cx="121.5" cy="83.8" r=".76"/>
<circle cx="125" cy="83.8" r=".76"/>
<circle cx="223.1" cy="35.6" r=".76"/>
<circle cx="226.6" cy="35.6" r=".76"/>
<circle cx="121.5" cy="114.3" r=".76"/>
<circle cx="125" cy="114.3" r=".76"/>
<circle cx="223.1" cy="99.1" r=".76"/>
<circle cx="226.6" cy="99.1" r=".76"/>
<circle cx="121.5" cy="35.6" r=".76"/>
<circle cx="125" cy="35.6" r=".76"/>
<circle cx="223.1" cy="129.5" r=".76"/>
<circle cx="226.6" cy="129.5" r=".76"/>
<circle cx="223.1" cy="66" r=".76"/>
<circle cx="226.6" cy="66" r=".76"/>
<circle cx="223.1" cy="20.3" r=".76"/>
<circle cx="226.6" cy="20.3" r=".76"/>
<circle cx="121.5" cy="99.1" r=".76"/>
<circle cx="125" cy="99.1" r=".76"/>
<circle cx="223.1" cy="83.8" r=".76"/>
<circle cx="226.6" cy="83.8" r=".76"/>
<circle cx="121.5" cy="20.3" r=".76"/>
<circle cx="125" cy="20.3" r=".76"/>
<circle cx="223.1" cy="50.8" r=".76"/>
<circle cx="226.6" cy="50.8" r=".76"/>
<circle cx="121.5" cy="66" r=".76"/>
<circle cx="125" cy="66" r=".76"/>
</g>
<g fill="none" stroke="#804000" stroke-width=".21">
<path d="M29.8 126.3l1.5 1.5M31.3 126.3l-1.5 1.5M50.1 126.3l1.5 1.5M51.6 126.3l-1.5 1.5M29.8 159.3l1.5 1.5M29.8 141.5l1.5 1.5M31.3 159.3l-1.5 1.5M31.3 141.5l-1.5 1.5M50.1 159.3l1.5 1.5M50.1 141.5l1.5 1.5M51.6 159.3l-1.5 1.5M51.6 141.5l-1.5 1.5"/>
<path d="M29.8 174.5l1.5 1.6M31.3 174.5l-1.5 1.6M50.1 174.5l1.5 1.6M51.6 174.5l-1.5 1.6M121.2 166.9l1.6 1.5M122.7 166.9l-1.5 1.5M192.3 166.9l1.6 1.5M193.9 166.9l-1.6 1.5"/>
</g>
<text font-size="6.1" x="229.7" y="189.9">씨앤디아이(주)</text>
<text font-size="3.3" fill="#00f" x="10.2" y="84.1">Power</text>
<g font-size="3.3">
<text x="205.3" y="180.6">KEYPAD</text>
<text x="263.7" y="185.2">Date:</text>
<text x="269" y="190">2014-01-21</text>
<text x="205.5" y="195.9">Project : FPGA</text>
<text x="264" y="195.9">PCB Ver.</text>
<text x="280.5" y="195.9">R1.1</text>
<text x="205.5" y="201">Title :</text>
<text x="218.2" y="201">FPGA KEYPAD</text>
<text x="264" y="201">Sheet</text>
<text x="276.7" y="201">1</text>
<text x="281.7" y="201">of 1</text>
<text x="205.5" y="206">Doc. Num. :</text>
<text x="225.9" y="206">fCube-KEYPAD-E002</text>
<text x="264.2" y="206">Rev.</text>
<text x="275.4" y="206.3">V1.1</text>
</g>
<g font-size="2.3">
<text x="20.4" y="14.8">VCC_SYS</text>
<text x="116.4" y="19.8">1</text>
<text x="116.4" y="22.4">2</text>
<text x="128.8" y="19.8">3</text>
<text x="128.8" y="22.4">4</text>
<text x="218" y="19.8">1</text>
<text x="218" y="22.4">2</text>
<text x="230.4" y="19.8">3</text>
<text x="230.4" y="22.4">4</text>
<text x="71.2" y="32.6">VCC_SYS</text>
<text x="116.4" y="35.1">1</text>
<text x="128.8" y="35.1">3</text>
<text x="172.8" y="32.6">VCC_SYS</text>
<text x="218" y="35.1">1</text>
<text x="230.4" y="35.1">3</text>
<text x="80.8" y="40.1">1</text>
<text x="90.7" y="40.1">8</text>
<text x="116.4" y="37.6">2</text>
<text x="128.8" y="37.6">4</text>
<text x="182.4" y="40.1">1</text>
<text x="192.3" y="40.1">8</text>
<text x="218" y="37.6">2</text>
<text x="230.4" y="37.6">4</text>
<text x="80.8" y="42.7">2</text>
<text x="80.8" y="45.2">3</text>
<text x="80.8" y="47.8">4</text>
<text x="90.7" y="47.8">5</text>
<text x="90.7" y="45.2">6</text>
<text x="90.7" y="42.7">7</text>
<text x="182.4" y="42.7">2</text>
<text x="182.4" y="45.2">3</text>
<text x="182.4" y="47.8">4</text>
<text x="192.3" y="47.8">5</text>
<text x="192.3" y="45.2">6</text>
<text x="192.3" y="42.7">7</text>
<text x="116.4" y="50.3">1</text>
<text x="116.4" y="52.8">2</text>
<text x="128.8" y="50.3">3</text>
<text x="128.8" y="52.8">4</text>
<text x="218" y="50.3">1</text>
<text x="218" y="52.8">2</text>
<text x="230.4" y="50.3">3</text>
<text x="230.4" y="52.8">4</text>
<text x="22.9" y="55.4">VCC_SYS</text>
<text x="116.4" y="65.5">1</text>
<text x="128.8" y="65.5">3</text>
<text x="218" y="65.5">1</text>
<text x="230.4" y="65.5">3</text>
<text x="116.4" y="68.1">2</text>
<text x="128.8" y="68.1">4</text>
<text x="218" y="68.1">2</text>
<text x="230.4" y="68.1">4</text>
<text x="24.9" y="77" transform="rotate(-90 24.9 77)">1</text>
<text x="116.4" y="83.3">1</text>
<text x="128.8" y="83.3">3</text>
<text x="218" y="83.3">1</text>
<text x="230.4" y="83.3">3</text>
<text x="116.4" y="85.9">2</text>
<text x="128.8" y="85.9">4</text>
<text x="218" y="85.9">2</text>
<text x="230.4" y="85.9">4</text>
<text x="24.9" y="92" transform="rotate(-90 24.9 92)">2</text>
<text x="71.2" y="96.1">VCC_SYS</text>
<text x="116.4" y="98.6">1</text>
<text x="116.4" y="101.1">2</text>
<text x="128.8" y="98.6">3</text>
<text x="128.8" y="101.1">4</text>
<text x="172.8" y="96.1">VCC_SYS</text>
<text x="218" y="98.6">1</text>
<text x="218" y="101.1">2</text>
<text x="230.4" y="98.6">3</text>
<text x="230.4" y="101.1">4</text>
<text x="80.8" y="103.6">1</text>
<text x="80.8" y="106.2">2</text>
<text x="90.7" y="106.2">7</text>
<text x="90.7" y="103.6">8</text>
<text x="182.4" y="103.6">1</text>
<text x="182.4" y="106.2">2</text>
<text x="192.3" y="106.2">7</text>
<text x="192.3" y="103.6">8</text>
<text x="80.8" y="108.7">3</text>
<text x="80.8" y="111.3">4</text>
<text x="90.7" y="111.3">5</text>
<text x="90.7" y="108.7">6</text>
<text x="116.4" y="113.8">1</text>
<text x="128.8" y="113.8">3</text>
<text x="182.4" y="108.7">3</text>
<text x="182.4" y="111.3">4</text>
<text x="192.3" y="111.3">5</text>
<text x="192.3" y="108.7">6</text>
<text x="218" y="113.8">1</text>
<text x="230.4" y="113.8">3</text>
<text x="116.4" y="116.3">2</text>
<text x="128.8" y="116.3">4</text>
<text x="218" y="116.3">2</text>
<text x="230.4" y="116.3">4</text>
<text x="5.1" y="124">VCC_SYS</text>
<text x="20.4" y="124">VCC5</text>
<text x="50.9" y="124">VCC5</text>
<text x="63.6" y="124">VCC_SYS</text>
<text x="35.1" y="126.5">2</text>
<text x="35.1" y="129">4</text>
<text x="35.1" y="131.6">6</text>
<text x="45" y="126.5">1</text>
<text x="45" y="129">3</text>
<text x="45" y="131.6">5</text>
<text x="116.4" y="129">1</text>
<text x="116.4" y="131.6">2</text>
<text x="128.8" y="129">3</text>
<text x="128.8" y="131.6">4</text>
<text x="218" y="129">1</text>
<text x="218" y="131.6">2</text>
<text x="230.4" y="129">3</text>
<text x="230.4" y="131.6">4</text>
<text x="33.8" y="136.7">10</text>
<text x="35.1" y="134.1">8</text>
<text x="45" y="134.1">7</text>
<text x="45" y="136.7">9</text>
<text x="33.8" y="139.2">12</text>
<text x="33.8" y="141.7">14</text>
<text x="45" y="139.2">11</text>
<text x="45" y="141.7">13</text>
<text x="221" y="151.9">VCC_SYS</text>
<text x="249" y="151.9">VCC_SYS</text>
<text x="5.1" y="157">VCC_SYS</text>
<text x="20.4" y="157">VCC5</text>
<text x="35.1" y="159.5">2</text>
<text x="45" y="159.5">1</text>
<text x="50.9" y="157">VCC5</text>
<text x="63.6" y="157">VCC_SYS</text>
<text x="106.2" y="157">1</text>
<text x="106.2" y="159.5">3</text>
<text x="116.1" y="157">2</text>
<text x="116.1" y="159.5">4</text>
<text x="177.4" y="157">1</text>
<text x="177.4" y="159.5">3</text>
<text x="187.3" y="157">2</text>
<text x="187.3" y="159.5">4</text>
<text x="230.7" y="157">1</text>
<text x="230.7" y="159.5">2</text>
<text x="258.6" y="157">1</text>
<text x="258.6" y="159.5">2</text>
<text x="35.1" y="162.1">4</text>
<text x="35.1" y="164.6">6</text>
<text x="35.1" y="167.1">8</text>
<text x="45" y="162.1">3</text>
<text x="45" y="164.6">5</text>
<text x="45" y="167.1">7</text>
<text x="106.2" y="162.1">5</text>
<text x="106.2" y="164.6">7</text>
<text x="106.2" y="167.1">9</text>
<text x="116.1" y="162.1">6</text>
<text x="116.1" y="164.6">8</text>
<text x="116.1" y="167.1">10</text>
<text x="177.4" y="162.1">5</text>
<text x="177.4" y="164.6">7</text>
<text x="177.4" y="167.1">9</text>
<text x="187.3" y="162.1">6</text>
<text x="187.3" y="164.6">8</text>
<text x="187.3" y="167.1">10</text>
<text x="33.8" y="169.7">10</text>
<text x="33.8" y="172.2">12</text>
<text x="45" y="169.7">9</text>
<text x="45" y="172.2">11</text>
<text x="33.8" y="174.8">14</text>
<text x="45" y="174.8">13</text>
</g>
<g font-size="2.3" fill="#000080">
<text x="119.4" y="16">PB1</text>
<text x="221" y="16">PB9</text>
<text x="30.3" y="27.5">C1</text>
<text x="30.3" y="29.8">0.1uF</text>
<text x="44.3" y="24.9">C2</text>
<text x="119.4" y="26.5">TACT_ITS1105</text>
<text x="221" y="26.5">TACT_ITS1105</text>
<text x="44.3" y="30">10uF/25V_TC3528</text>
<text x="119.4" y="31.3">PB2</text>
<text x="221" y="31.3">PB10</text>
<text x="83.9" y="37.6">RA1</text>
<text x="119.4" y="41.7">TACT_ITS1105</text>
<text x="185.5" y="37.6">RA3</text>
<text x="221" y="41.7">TACT_ITS1105</text>
<text x="119.4" y="46.5">PB3</text>
<text x="221" y="46.5">PB11</text>
<text x="81.3" y="52.9">RN164PJ473CS</text>
<text x="182.9" y="52.9">RN164PJ473CS</text>
<text x="119.4" y="56.9">TACT_ITS1105</text>
<text x="221" y="56.9">TACT_ITS1105</text>
<text x="119.4" y="61.8">PB4</text>
<text x="221" y="61.8">PB12</text>
<text x="29.5" y="68.1">R1</text>
<text x="29.5" y="71.2">1K</text>
<text x="119.4" y="72.2">TACT_ITS1105</text>
<text x="221" y="72.2">TACT_ITS1105</text>
<text x="30.5" y="80.8">LED1</text>
<text x="119.4" y="79.5">PB5</text>
<text x="221" y="79.5">PB13</text>
<text x="28" y="85.9">RED(1608)</text>
<text x="119.4" y="90">TACT_ITS1105</text>
<text x="221" y="90">TACT_ITS1105</text>
<text x="119.4" y="94.8">PB6</text>
<text x="221" y="94.8">PB14</text>
<text x="83.9" y="101.1">RA2</text>
<text x="185.5" y="101.1">RA4</text>
<text x="119.4" y="105.2">TACT_ITS1105</text>
<text x="221" y="105.2">TACT_ITS1105</text>
<text x="119.4" y="110">PB7</text>
<text x="221" y="110">PB15</text>
<text x="81.3" y="116.4">RN164PJ473CS</text>
<text x="182.9" y="116.4">RN164PJ473CS</text>
<text x="38.2" y="124">J1</text>
<text x="119.4" y="125.3">PB8</text>
<text x="119.4" y="120.4">TACT_ITS1105</text>
<text x="221" y="120.4">TACT_ITS1105</text>
<text x="221" y="125.3">PB16</text>
<text x="119.4" y="135.7">TACT_ITS1105</text>
<text x="221" y="135.7">TACT_ITS1105</text>
<text x="35.6" y="146.9">RECP2X7_DIP</text>
<text x="109.3" y="154.5">BT1</text>
<text x="180.4" y="154.5">BT2</text>
<text x="233.7" y="151.9">J3</text>
<text x="261.7" y="151.9">J4</text>
<text x="38.2" y="157">J2</text>
<text x="232.5" y="164.9">YMW025-02R</text>
<text x="260.4" y="164.9">YMW025-02R</text>
<text x="108" y="172.3">BOX HEADER2X5</text>
<text x="179.1" y="172.3">BOX HEADER2X5</text>
<text x="35.6" y="179.9">RECP2X7_DIP</text>
</g>
<g font-size="2.3" fill="#f00">
<text x="154.7" y="13.5">PB0</text>
<text x="256.3" y="13.5">PB8</text>
<text x="154.7" y="28.7">PB1</text>
<text x="256.3" y="28.7">PB9</text>
<text x="154.7" y="44">PB2</text>
<text x="256.3" y="44">PB10</text>
<text x="154.7" y="59.2">PB3</text>
<text x="256.3" y="59.2">PB11</text>
<text x="154.7" y="77">PB4</text>
<text x="256.3" y="77">PB12</text>
<text x="154.7" y="92.2">PB5</text>
<text x="256.3" y="92.2">PB13</text>
<text x="154.7" y="107.5">PB6</text>
<text x="256.3" y="107.5">PB14</text>
<text x="154.7" y="122.7">PB7</text>
<text x="256.3" y="122.7">PB15</text>
<text x="83.1" y="158.3">PB0</text>
<text x="83.1" y="160.8">PB2</text>
<text x="136.2" y="158.3">PB1</text>
<text x="136.2" y="160.8">PB3</text>
<text x="153" y="160.8">PB10</text>
<text x="154.2" y="158.3">PB8</text>
<text x="207.3" y="158.3">PB9</text>
<text x="207.3" y="160.8">PB11</text>
<text x="83.1" y="163.4">PB4</text>
<text x="83.1" y="165.9">PB6</text>
<text x="136.2" y="163.4">PB5</text>
<text x="136.2" y="165.9">PB7</text>
<text x="153" y="163.4">PB12</text>
<text x="153" y="165.9">PB14</text>
<text x="207.3" y="163.4">PB13</text>
<text x="207.3" y="165.9">PB15</text>
</g>
<text font-size="2.3" fill="#00f" x="41.2" y="24.7">+</text>
<g font-size="1.8">
<text x="17.2" y="1.9">1</text>
<text x="46.4" y="1.9">2</text>
<text x="75.5" y="1.9">3</text>
<text x="104.7" y="1.9">4</text>
<text x="133.9" y="1.9">5</text>
<text x="163.1" y="1.9">6</text>
<text x="192.3" y="1.9">7</text>
<text x="221.5" y="1.9">8</text>
<text x="250.7" y="1.9">9</text>
<text x="279.8" y="1.9">10</text>
<text x=".7" y="17">A</text>
<text x="295.1" y="17">A</text>
<text x=".7" y="42.6">B</text>
<text x="295.1" y="42.6">B</text>
<text x=".7" y="68.2">C</text>
<text x="295.1" y="68.2">C</text>
<text x=".7" y="93.7">D</text>
<text x="295.1" y="93.7">D</text>
<text x=".7" y="119.3">E</text>
<text x="295.1" y="119.3">E</text>
<text x=".7" y="144.9">F</text>
<text x="295.1" y="144.9">F</text>
<text x=".7" y="170.5">G</text>
<text x="295.1" y="170.5">G</text>
<text x=".7" y="196.1">H</text>
<text x="295.1" y="196.1">H</text>
<text x="17.2" y="209.2">1</text>
<text x="46.4" y="209.2">2</text>
<text x="75.5" y="209.2">3</text>
<text x="104.7" y="209.2">4</text>
<text x="133.9" y="209.2">5</text>
<text x="163.1" y="209.2">6</text>
<text x="192.3" y="209.2">7</text>
<text x="221.5" y="209.2">8</text>
<text x="250.7" y="209.2">9</text>
<text x="279.8" y="209.2">10</text>
</g>
<g font-size="1.8" fill="#00f">
<text x="23.6" y="77.2" transform="rotate(90 23.6 77.2)">SMD</text>
<text x="23.6" y="84.1" transform="rotate(90 23.6 84.1)">2012</text>
</g>
<g font-size="1.3" fill="#00f">
<text x="84.6" y="40.4">MNR14</text>
<text x="186.2" y="40.4">MNR14</text>
<text x="84.9" y="49.6">3216</text>
<text x="186.5" y="49.6">3216</text>
<text x="24.4" y="67.1" transform="rotate(90 24.4 67.1)">1608</text>
<text x="84.6" y="103.9">MNR14</text>
<text x="186.2" y="103.9">MNR14</text>
<text x="84.9" y="113.1">3216</text>
<text x="186.5" y="113.1">3216</text>
</g>
</svg>
